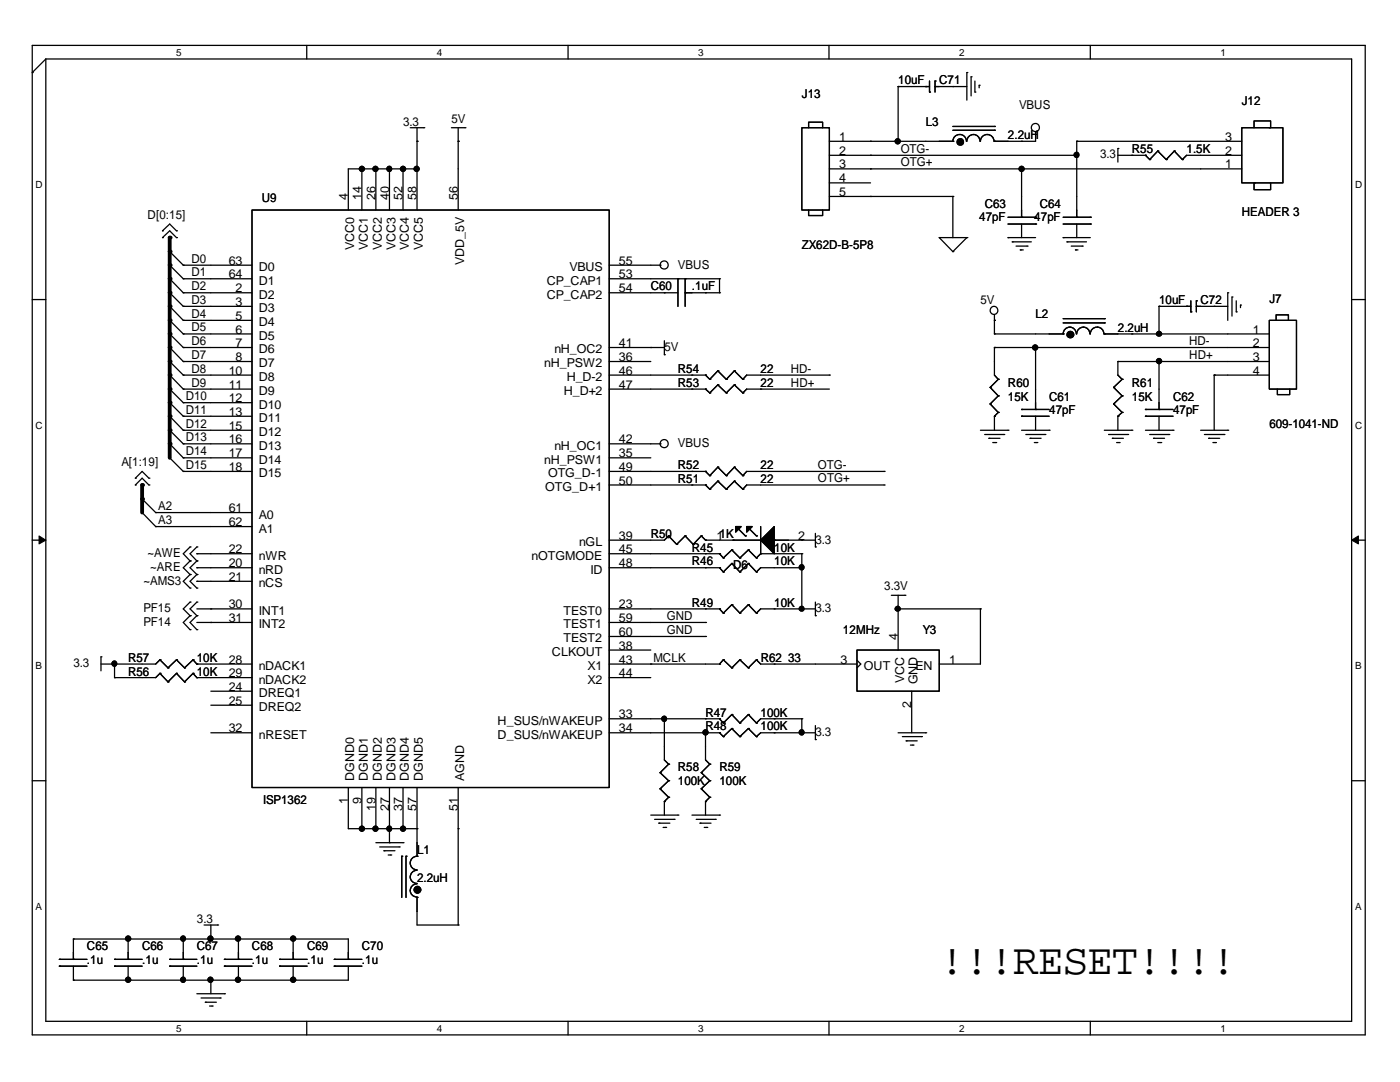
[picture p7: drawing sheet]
<svg xmlns="http://www.w3.org/2000/svg" width="279mm" height="216mm" viewBox="0 0 279 216" stroke-linecap="round" stroke-linejoin="round" font-family="sans-serif">
<g fill="none" stroke="#000" stroke-width=".25">
<path d="M6.4 14.5h.1M6.4 9.1h266.1v197.4h-266.1zM9.1 11.8h260.6v192h-260.6zM9.1 11.8l-2.7 2.7M61.2 9.1v2.7M113.4 9.1v2.7M165.4 9.1v2.7M179.2 17.3h.1M179.2 17.3h6.3M179.2 17.3v10.9M184.7 17.3h.1M185.5 18.4h.1"/>
<path d="M185.5 16.2v2.2M186.6 17.3h.1M186.6 16.2h.1M186.6 17.3h6.4M186.6 16.2v2.2M190.2 17.3h.1M193 14.5h.1M193 14.5v5.5M193.8 15.3h.1M193.8 15.3v3.8M194.6 18.4h.1M194.6 16.2v2.2"/>
<path d="M195.4 17h.1M195.4 17v.5M217.6 9.1v2.7M72.2 33.7h.1M72.2 33.7v8.2M75 33.7h.1M75 33.7v8.2M77.7 33.7h.1M77.7 33.7v8.2M80.4 33.7h.1M80.4 33.7v8.2M81.9 25.5h2.7"/>
<path d="M83.2 33.7h.1M83.2 28.2h.1M83.2 33.7h-13.7v8.2M83.2 25.5v16.4M84.6 25.5h.1M90.1 25.5h2.7M91.4 28.2h.1M91.4 25.5v16.4M92.8 25.5h.1M160 25.5h5.5v16.4h-5.5zM161.4 25.5v-1.1h2.8v1.1M165.5 33.7h82.3"/>
<path d="M165.5 39.2h24.7M165.5 31h49.4M165.5 28.2h24.7M165.5 36.5h8.2M173.7 39.2h.1M173.7 31h.1M173.7 33.7h.1M173.7 28.2h.1M179.2 28.2h.1M190.2 39.2h.1M190.2 28.2a1.35 1.35 0 0 1 1.3-1.4 1.35 1.35 0 0 1 1.4 1.4M190.2 28.2h.1"/>
<path d="M190.2 39.2v8.2M190.2 26h8.3M190.2 25.2h8.3M193 28.2a1.31 1.31 0 0 1 1.3-1.4 1.31 1.31 0 0 1 1.3 1.4M195.7 28.2a1.35 1.35 0 0 1 1.3-1.4 1.35 1.35 0 0 1 1.4 1.4M198.5 28.2h.1M198.5 26h.1M198.5 25.2h.1M203.9 33.7h.1M203.9 28.2h.1M203.9 33.7v9.6M206.7 26.3h.1"/>
<path d="M206.7 26.3v1.9h-8.2M214.9 28.2h.1M214.9 31h.1M214.9 28.2v15.1M214.9 28.2h32.9M223.1 29.6h.1M223.1 31h5.5M223.1 29.6v2.7M225.9 31h.1M228.6 31h.1M228.6 31l.8 .8M229.4 31.8h.1"/>
<path d="M231.1 30.1h.1M231.1 30.1l1.6 1.7M231.1 30.1l-1.7 1.7M232.7 31.8h.1M234.4 30.1h.1M234.4 30.1l1.6 1.7M234.4 30.1l-1.7 1.7M236 31.8h.1M247.8 25.5h8.2v11h-8.2zM247.8 31h-11l-.8 .8M250.3 25.5v-1.4h3.3v1.4h-.3M250.5 36.5h-.2v1.3h3.3v-1.3"/>
<path d="M6.4 59.8h2.7M32.4 46.1h.1M32.4 47.4h.1M32.4 46.1l1.5-1.4 1.3 1.4M32.4 47.4l1.5-1.3 1.3 1.3M33.9 55.6h.1M33.9 52.9h.1M33.9 58.4h.1M33.9 50.2h.1M33.9 55.6l2.7 2.8M33.9 52.9l2.7 2.7M33.9 58.4l2.7 2.7"/>
<path d="M33.9 50.2l2.7 2.7M35.2 46.1h.1M35.2 47.4h.1M36.6 52.9h.1M36.6 55.6h.1M36.6 58.4h.1M36.6 52.9h13.7M36.6 55.6h13.7M36.6 58.4h13.7M50.3 41.9h71.3v115.2h-71.3zM121.6 52.9h10.1M121.6 55.6h22"/>
<path d="M121.6 58.4h13.7M131.7 52.9h.1M132.6 58.4h.1M135.3 55.6h.1M135.3 55.6v5.5M136.7 55.6h.1M136.7 58.4h.1M136.7 58.4h6.9M136.7 55.6v5.5M140.8 58.4h.1M143.6 55.6h.1M143.6 58.4h.1"/>
<path d="M143.6 55.6v2.8M161.4 41.9v1.1h2.8v-1.1M187.5 47.4h.1M187.5 47.4h5.5M187.5 47.4l2.7 2.8M190.2 50.2h.1M193 47.4h.1M193 47.4l-2.8 2.8M201.2 47.4h.1M201.2 47.4h5.5M201.2 44.7h5.5M201.2 43.3h5.5"/>
<path d="M202 48.3h.1M202 48.3h3.8M202.8 49.1h2.2M203.6 49.9h.1M203.6 49.9h.6M203.9 43.3h.1M203.9 44.7v2.7M205 49.1h.1M206.7 44.7h.1M206.7 43.3h.1M212.2 47.4h.1M212.2 47.4h5.4"/>
<path d="M212.2 44.7h5.4M212.2 43.3h5.4M212.9 48.3h.1M212.9 48.3h3.9M213.8 49.1h2.2M214.6 49.9h.1M214.6 49.9h.5M214.9 43.3h.1M214.9 44.7v2.7M216 49.1h.1M217.6 44.7h.1M217.6 43.3h.1"/>
<path d="M245 58.4h.1M245 58.4v5.5M245.9 59.3h.1M245.9 59.3v3.8M269.7 59.8h2.8M33.9 61.1h.1M33.9 66.6h.1M33.9 72.1h.1M33.9 77.6h.1M33.9 69.3h.1M33.9 63.9h.1M33.9 74.8h.1"/>
<path d="M33.9 61.1l2.7 2.8M33.9 66.6l2.7 2.7M33.9 72.1l2.7 2.7M33.9 77.6l2.7 2.7M33.9 69.3l2.7 2.8M33.9 63.9l2.7 2.7M33.9 74.8l2.7 2.8M36.6 77.6h.1M36.6 66.6h.1M36.6 61.1h.1M36.6 74.8h.1M36.6 63.9h.1"/>
<path d="M36.6 72.1h.1M36.6 69.3h.1M36.6 77.6h13.7M36.6 66.6h13.7M36.6 61.1h13.7M36.6 74.8h13.7M36.6 63.9h13.7M36.6 72.1h13.7M36.6 69.3h13.7M121.6 77.6h19.2M121.6 74.8h19.2M121.6 72.1h8.3"/>
<path d="M121.6 69.3h11M129.9 69.3h.1M132.6 70.8h.1M132.6 68v2.8M138.1 74.8h.1M138.1 77.6h.1M140.8 74.8h.1M140.8 77.6h.1M140.8 74.8l.8 .9M140.8 77.6l.8 .8M141.6 75.7h.1M141.6 78.4h.1"/>
<path d="M143.3 74h.1M143.3 76.8h.1M143.3 74l1.6 1.7M143.3 74l-1.7 1.7M143.3 76.8l1.6 1.6M143.3 76.8l-1.7 1.6M144.9 75.7h.1M144.9 78.4h.1M146.6 74h.1M146.6 76.8h.1M146.6 74l1.7 1.7M146.6 74l-1.7 1.7"/>
<path d="M146.6 76.8l1.7 1.6M146.6 76.8l-1.7 1.6M148.3 75.7h.1M148.3 78.4h.1M151.8 77.6h.1M165.5 74.8h.1M165.5 77.6h-16.5l-.7 .8M165.5 74.8h-16.5l-.7 .9M197.6 77.3h.1M197.6 77.3l1.6 1.7M198.5 63.9h.1M198.5 66.6h.1"/>
<path d="M198.5 69.3h.1M198.5 66.6h13.7M198.5 69.3h54.8M198.5 62.8v3.8M198.5 69.3v5.5l.7 .9M199.2 75.7h.1M199.2 79h.1M199.2 75.7l-1.6 1.6M199.2 79l-1.6 1.6M206.7 69.3h.1M206.7 69.3v12.4M212.2 66.6a1.31 1.31 0 0 1 1.3-1.3 1.31 1.31 0 0 1 1.3 1.3"/>
<path d="M212.2 66.6h.1M212.2 64.4h8.2M212.2 63.6h8.2M214.9 66.6a1.31 1.31 0 0 1 1.3-1.3 1.31 1.31 0 0 1 1.3 1.3M217.6 66.6a1.35 1.35 0 0 1 1.3-1.3 1.35 1.35 0 0 1 1.4 1.3M220.4 66.6h.1M220.4 64.4h.1M220.4 63.6h.1M220.4 66.6h32.9M222.2 77.3h.1M222.2 77.3l1.7 1.7M223.1 72.1h.1"/>
<path d="M223.1 72.1h30.2M223.1 72.1v2.7l.8 .9M223.9 75.7h.1M223.9 79h.1M223.9 75.7l-1.7 1.6M223.9 79l-1.7 1.6M225.9 66.6h.1M231.3 66.6h.1M231.3 72.1h.1M231.3 61.1h.1M231.3 61.1h6.4M231.3 61.1v5.5"/>
<path d="M231.3 72.1v9.6M236.8 61.1h.1M237.7 62.2h.1M237.7 60v2.2M238.8 61.1h.1M238.8 60h.1M238.8 61.1h6.2M238.8 60v2.2M242.3 74.8h.1M242.3 61.1h.1M242.3 74.8h11M242.3 74.8v11.1"/>
<path d="M246.7 62.2h.1M246.7 60v2.2M247.6 60.9h.1M247.6 60.9v.5M253.3 63.9h5.4v13.7h-5.4zM254.7 63.9v-1.1h2.4v1.1M254.9 77.6v1.1h2.5v-1.1M27 95.4h.1M27 96.8h.1M27 95.4l1.4-1.3 1.3 1.3M27 96.8l1.4-1.4 1.3 1.4M28.4 99.6h.1"/>
<path d="M28.4 99.6l2.7 2.7M29.7 95.4h.1M29.7 96.8h.1M33.9 83.1h.1M33.9 88.6h.1M33.9 80.3h.1M33.9 85.9h.1M33.9 91.4h.1M33.9 83.1l2.7 2.8M33.9 88.6l2.7 2.8M33.9 80.3l2.7 2.8M33.9 85.9l2.7 2.7"/>
<path d="M33.9 91.4l2.7 2.7M36.6 83.1h.1M36.6 94.1h.1M36.6 80.3h.1M36.6 91.4h.1M36.6 88.6h.1M36.6 85.9h.1M36.6 83.1h13.7M36.6 94.1h13.7M36.6 80.3h13.7M36.6 91.4h13.7M36.6 88.6h13.7"/>
<path d="M36.6 85.9h13.7M121.6 94.1h19.2M121.6 91.4h8.3M121.6 88.6h10.1M121.6 96.8h19.2M131.7 88.6h.1M138.1 94.1h.1M138.1 96.8h.1M140.8 94.1h.1M140.8 96.8h.1M140.8 96.8l.8 .8M140.8 94.1l.8 .8"/>
<path d="M141.6 94.9h.1M141.6 97.6h.1M143.3 93.2h.1M143.3 96h.1M143.3 93.2l1.6 1.7M143.3 93.2l-1.7 1.7M143.3 96l1.6 1.6M143.3 96l-1.7 1.6M144.9 94.9h.1M144.9 97.6h.1M146.6 93.2h.1M146.6 96h.1"/>
<path d="M146.6 93.2l1.7 1.7M146.6 93.2l-1.7 1.7M146.6 96l1.7 1.6M146.6 96l-1.7 1.6M148.3 94.9h.1M148.3 97.6h.1M176.4 96.8h.1M176.4 94.1h.1M176.4 94.1h-27.4l-.7 .8M176.4 96.8h-27.4l-.7 .8M195.7 85.9h5.5M196.5 86.7h3.8"/>
<path d="M197.4 87.5h.1M197.4 87.5h2.2M197.6 80.6h.1M197.6 80.6l1.6 1.7M198.1 88.3h.6M198.5 83.1h.1M198.5 83.1v2.8M198.7 88.3h.1M199.2 82.3h.1M199.2 82.3l-.7 .8M200.3 86.7h.1M201.2 85.9h.1"/>
<path d="M203.9 83.1h.1M203.9 81.7h.1M203.9 83.1h5.5M203.9 85.9h5.5M203.9 81.7h5.5M204.7 86.7h3.8M205.6 87.5h.1M205.6 87.5h2.2M206.4 88.3h.5M206.7 81.7h.1M206.7 83.1v2.8M206.9 88.3h.1"/>
<path d="M208.5 86.7h.1M209.4 85.9h.1M220.4 85.9h5.5M221.2 86.7h3.8M222 87.5h.1M222 87.5h2.2M222.2 80.6h.1M222.2 80.6l1.7 1.7M222.8 88.3h.6M223.1 83.1h.1M223.1 83.1v2.8M223.4 88.3h.1"/>
<path d="M223.9 82.3h.1M223.9 82.3l-.8 .8M225 86.7h.1M225.9 85.9h.1M228.6 83.1h.1M228.6 81.7h.1M228.6 83.1h5.5M228.6 85.9h5.5M228.6 81.7h5.5M229.4 86.7h3.9M230.2 87.5h.1M230.2 87.5h2.2"/>
<path d="M231.1 88.3h.5M231.3 81.7h.1M231.3 83.1v2.8M231.6 88.3h.1M233.3 86.7h.1M234.1 85.9h.1M239.6 85.9h5.4M240.4 86.7h3.9M241.2 87.5h.1M241.2 87.5h2.2M242.1 88.3h.5M242.6 88.3h.1"/>
<path d="M244.3 86.7h.1M245 85.9h.1M6.4 107.8h2.7M28.4 102.3h.1M28.4 102.3l2.7 2.8M31.1 105.1h.1M31.1 102.3h.1M31.1 105.1h19.2M31.1 102.3h19.2M37.9 111.9h.1M37.9 109.1h.1M37.9 114.6h.1"/>
<path d="M37.9 117.3h.1M37.9 109.1l-1.3 1.4 1.3 1.4M37.9 111.9l-1.3 1.4 1.3 1.3M37.9 114.6l-1.3 1.4 1.3 1.3M39.3 113.3h.1M39.3 110.5h.1M39.3 116h.1M39.3 111.9h.1M39.3 109.1h.1M39.3 114.6h.1M39.3 117.3h.1M39.3 113.3h11"/>
<path d="M39.3 110.5h11M39.3 116h11M39.3 109.1l-1.4 1.4 1.4 1.4M39.3 111.9l-1.4 1.4 1.4 1.3M39.3 114.6l-1.4 1.4 1.4 1.3M121.6 113.3h22M121.6 110.5h22M133.4 106.9h.1M133.4 106.9l-.8 .9h-11M133.4 106.9l1.6 1.7M135 108.6h.1M136.7 106.9h.1"/>
<path d="M136.7 106.9l-1.7 1.7M136.7 106.9l1.6 1.7M138.3 108.6h.1M140 106.9h.1M140 106.9l-1.7 1.7M140 106.9l.8 .9M140.8 110.5h.1M140.8 113.3h.1M140.8 107.8h.1M140.8 107.8h11M143.6 110.5h.1M143.6 113.3h.1"/>
<path d="M143.6 110.5l.8 .8M143.6 113.3l.8 .8M144.4 111.3h.1M144.4 114.1h.1M146 109.7h.1M146 112.4h.1M146 109.7l1.7 1.6M146 109.7l-1.6 1.6M146 112.4l1.7 1.7M146 112.4l-1.6 1.7M146.3 107.8h.1M147.4 105.6l1.4 1.3"/>
<path d="M147.7 111.3h.1M147.7 114.1h.1M148.8 106.9h.1M149.4 109.7h.1M149.4 112.4h.1M149.4 109.7l1.6 1.6M149.4 109.7l-1.7 1.6M149.4 112.4l1.6 1.7M149.4 112.4l-1.7 1.7M149.6 105.6l1.4 1.3M151 111.3h.1M151 106.9h.1"/>
<path d="M151 114.1h.1M151.8 110.5h.1M151.8 110.5h8.2M151.8 110.5l-.8 .8M151.8 105.1v5.4M154.5 107.8h.1M154.5 107.8h8.2M160 110.5h.1M160 113.3h.1M160 107.8h.1M160 113.3h-8.2l-.8 .8M160 110.5v11"/>
<path d="M162.7 109.1h.1M162.7 106.4v2.7M177.9 118.8h2.7M179.2 118.8v10.9M180.6 118.8h.1M269.7 107.8h2.8M20.2 131.1h.1M20.2 131.1v2.8M22.9 132.5h.1M22.9 135.2h.1M22.9 132.5v2.7M31.9 131.7h.1"/>
<path d="M31.9 134.4h.1M31.9 131.7l-.8 .8h-10.9M31.9 134.4l-.8 .8h-8.2M31.9 131.7l1.6 1.6M31.9 134.4l1.6 1.7M33.5 133.3h.1M33.5 136.1h.1M35.2 131.7h.1M35.2 134.4h.1M35.2 131.7l-1.7 1.6M35.2 131.7l1.6 1.6M35.2 134.4l-1.7 1.7"/>
<path d="M35.2 134.4l1.6 1.7M36.8 133.3h.1M36.8 136.1h.1M37.9 125.6h.1M37.9 122.9h.1M37.9 120.1h.1M37.9 122.9l-1.3 1.3 1.3 1.4M37.9 120.1l-1.3 1.4 1.3 1.4M38.5 131.7h.1M38.5 134.4h.1M38.5 131.7l-1.7 1.6M38.5 131.7l.8 .8"/>
<path d="M38.5 134.4l-1.7 1.7M38.5 134.4l.8 .8M39.3 125.6h.1M39.3 122.9h.1M39.3 120.1h.1M39.3 132.5h.1M39.3 135.2h.1M39.3 121.5h11M39.3 124.2h11M39.3 132.5h11M39.3 135.2h11M39.3 122.9l-1.4 1.3 1.4 1.4"/>
<path d="M39.3 120.1l-1.4 1.4 1.4 1.4M42.1 121.5h.1M42.1 124.2h.1M42.1 137.9h8.2M121.6 121.5h22M121.6 124.2h19.2M121.6 127h19.2M121.6 132.5h22M121.6 135.2h8.3M121.6 129.7h8.3M129.9 132.5h.1M140.8 124.2h.1"/>
<path d="M140.8 127h.1M140.8 121.5h.1M143.6 121.5h.1M143.6 132.5h.1M143.6 121.5l.8 .8M144.4 122.3h.1M144.4 131.7h.1M144.4 131.7l1.6 1.6M144.4 131.7l-.8 .8M146 120.6h.1M146 133.3h.1M146 120.6l1.7 1.7"/>
<path d="M146 120.6l-1.6 1.7M147.7 122.3h.1M147.7 131.7h.1M147.7 131.7l1.7 1.6M147.7 131.7l-1.7 1.6M149.4 120.6h.1M149.4 133.3h.1M149.4 120.6l1.6 1.7M149.4 120.6l-1.7 1.7M151 122.3h.1M151 131.7h.1M151 131.7l.8 .8h19.2"/>
<path d="M151 131.7l-1.6 1.6M154.5 121.5h.1M154.5 132.5h.1M160 121.5h.1M162.7 122.9h.1M162.7 121.5h-10.9l-.8 .8M162.7 120.1v2.8M171 129.7h16.5v8.2h-16.5zM171 131.7l.8 .8-.8 .8M179.2 121.5h.1M179.2 121.5h16.5M181.9 137.9v8.3"/>
<path d="M195.7 121.5h.1M195.7 121.5v11h-8.2M6.4 155.8h2.7M42.1 146.2h8.2M42.1 140.7h8.2M69.5 157.1v8.3h13.7M72.2 157.1v8.3M75 157.1v8.3M77.7 157.1v11M80.4 157.1v8.3M83.2 157.1v13.8M91.4 157.1v27.5"/>
<path d="M121.6 143.4h22M121.6 146.2h22M131.7 154.2h.1M131.7 157.4h.1M131.7 154.2l1.7 1.6M131.7 157.4l1.7 1.7M132.6 143.4h.1M132.6 159.9h.1M132.6 143.4v8.2l.8 .9M132.6 159.9v2.7M133.4 152.5h.1M133.4 155.8h.1"/>
<path d="M133.4 159.1h.1M133.4 152.5l-1.7 1.7M133.4 155.8l-1.7 1.6M133.4 159.1l-.8 .8M140 154.2h.1M140 157.4h.1M140 154.2l1.6 1.6M140 157.4l1.6 1.7M140.8 146.2h.1M140.8 143.4h.1M140.8 159.9h.1M140.8 146.2v5.4l.8 .9"/>
<path d="M140.8 159.9v2.7M141.6 152.5h.1M141.6 155.8h.1M141.6 159.1h.1M141.6 152.5l-1.6 1.7M141.6 155.8l-1.6 1.6M141.6 159.1l-.8 .8M143.6 143.4h.1M143.6 146.2h.1M143.6 143.4l.8 .9M143.6 146.2l.8 .8M144.4 144.3h.1"/>
<path d="M144.4 147h.1M146 142.6h.1M146 145.4h.1M146 142.6l1.7 1.7M146 142.6l-1.6 1.7M146 145.4l1.7 1.6M146 145.4l-1.6 1.6M147.7 144.3h.1M147.7 147h.1M149.4 142.6h.1M149.4 145.4h.1M149.4 142.6l1.6 1.7"/>
<path d="M149.4 142.6l-1.7 1.7M149.4 145.4l1.6 1.6M149.4 145.4l-1.7 1.6M151 144.3h.1M151 147h.1M154.5 143.4h.1M154.5 146.2h.1M160 143.4h.1M160 146.2h.1M160 143.4v2.8M160 143.4h-8.2l-.8 .9M162.7 147.6h.1"/>
<path d="M162.7 146.2h-10.9l-.8 .8M162.7 144.8v2.8M179.2 146.2h5.5M180.1 147h3.8M180.8 147.8h.1M180.8 147.8h2.2M181.7 148.7h.5M182.2 148.7h.1M183.9 147h.1M184.7 146.2h.1M269.7 155.8h2.8M72.2 165.4h.1"/>
<path d="M75 165.4h.1M75 168.1h5.4M75.8 169h3.9M76.6 169.8h.1M76.6 169.8h2.2M77.5 170.6h.5M77.7 165.4h.1M77.7 168.1h.1M78 170.6h.1M79.7 169h.1M80.2 170.9h.1M80.2 170.9v8.2"/>
<path d="M80.4 165.4h.1M80.4 168.1h.1M81 170.9h.1M81 170.9v8.2M83.2 165.4h.1M83.2 176.4a1.31 1.31 0 0 0-1.3 1.3 1.31 1.31 0 0 0 1.3 1.3M83.2 173.7a1.31 1.31 0 0 0-1.3 1.3 1.31 1.31 0 0 0 1.3 1.3M83.2 170.9a1.35 1.35 0 0 0-1.3 1.3 1.35 1.35 0 0 0 1.3 1.4M83.2 170.9h.1M83.2 179.1h.1M83.2 179.1v5.5h8.2M91.4 165.4h.1"/>
<path d="M129.9 162.6h5.4M130.6 163.5h3.9M131.5 164.3h.1M131.5 164.3h2.2M132.3 165.1h.5M132.8 165.1h.1M134.5 163.5h.1M135.3 162.6h.1M138.1 162.6h5.5M138.9 163.5h3.8M139.7 164.3h.1M139.7 164.3h2.2"/>
<path d="M140.5 165.1h.6M141.1 165.1h.1M142.7 163.5h.1M143.6 162.6h.1M11.9 192.8h.1M11.9 191.4h.1M11.9 192.8h5.5M11.9 191.4h5.5M14.6 187.4h.1M14.6 195.6h.1M14.6 191.4h.1M14.6 187.4h54.9v4"/>
<path d="M14.6 187.4v4M14.6 192.8v2.8M22.9 192.8h.1M22.9 191.4h.1M22.9 192.8h5.5M22.9 191.4h5.5M25.6 187.4h.1M25.6 195.6h.1M25.6 191.4h.1M25.6 187.4v4M25.6 192.8v2.8M33.9 192.8h.1"/>
<path d="M33.9 191.4h.1M33.9 192.8h5.4M33.9 191.4h5.4M36.6 187.4h.1M36.6 195.6h.1M36.6 191.4h.1M36.6 187.4v4M36.6 192.8v2.8M39.3 198.3h5.5M40.1 199.1h3.8M40.7 184.6h2.7M41 200h.1"/>
<path d="M41 200h2.2M42.1 187.4h.1M42.1 195.6h.1M42.1 184.6v2.8M42.1 195.6v2.7M43.4 184.6h.1M43.9 199.1h.1M44.8 198.3h.1M44.8 192.8h.1M44.8 191.4h.1M44.8 192.8h5.5M44.8 191.4h5.5"/>
<path d="M47.6 195.6h.1M47.6 187.4h.1M47.6 191.4h.1M47.6 187.4v4M47.6 192.8v2.8M55.8 192.8h.1M55.8 191.4h.1M55.8 192.8h5.5M55.8 191.4h5.5M58.5 187.4h.1M58.5 195.6h.1M58.5 191.4h.1"/>
<path d="M58.5 187.4v4M58.5 192.8v2.8M66.7 192.8h.1M66.7 191.4h.1M66.7 192.8h5.5M66.7 191.4h5.5M69.5 191.4h.1M69.5 192.8v2.8h-54.9M91.4 184.6h.1M41.8 200.7h.5M42.3 200.7h.1M61.2 203.8v2.7"/>
<path d="M113.4 203.8v2.7M165.4 203.8v2.7M217.6 203.8v2.7"/>
<circle cx="206.6" cy="25.4" r=".81"/>
<circle cx="132.5" cy="52.9" r=".81"/>
<circle cx="198.4" cy="61.9" r=".79"/>
<circle cx="132.5" cy="88.5" r=".81"/>
</g>
<g fill="#000" stroke="#000" stroke-width=".2">
<path d="M7.8 106.9l1.3 .9-1.3 .7z" fill-rule="evenodd"/>
<path d="M269.7 107.8l1.4-.9v1.6z" fill-rule="evenodd"/>
</g>
<path d="M33.9 47.4v44M28.4 96.8v5.5" fill="none" stroke="#000" stroke-width=".76"/>
<g fill="#000">
<circle cx="33.9" cy="58.4" r=".38"/>
<circle cx="33.9" cy="55.6" r=".38"/>
<circle cx="33.9" cy="50.2" r=".38"/>
<circle cx="33.9" cy="52.9" r=".38"/>
<circle cx="33.9" cy="47.4" r=".38"/>
<circle cx="33.9" cy="77.6" r=".38"/>
<circle cx="33.9" cy="63.9" r=".38"/>
<circle cx="33.9" cy="72.1" r=".38"/>
<circle cx="33.9" cy="66.6" r=".38"/>
<circle cx="33.9" cy="69.3" r=".38"/>
<circle cx="33.9" cy="61.1" r=".38"/>
<circle cx="33.9" cy="74.8" r=".38"/>
<circle cx="28.4" cy="99.6" r=".38"/>
<circle cx="28.4" cy="96.8" r=".38"/>
<circle cx="33.9" cy="83.1" r=".38"/>
<circle cx="33.9" cy="88.6" r=".38"/>
<circle cx="33.9" cy="80.3" r=".38"/>
<circle cx="33.9" cy="85.9" r=".38"/>
</g>
<g fill="#000" stroke="#000" stroke-width=".25">
<path d="M146.8 105.1h1.1l-1.1 1.1z" fill-rule="evenodd"/>
<path d="M146.8 105.1h1.1l-1.1 1.1z" fill-rule="evenodd"/>
<path d="M149 105.1h1.1l-1.1 1.1z" fill-rule="evenodd"/>
<path d="M149 105.1h1.1l-1.1 1.1z" fill-rule="evenodd"/>
<path d="M154.5 105.1v5.4l-2.7-2.7z" fill-rule="evenodd"/>
<path d="M154.5 105.1v5.4l-2.7-2.7z" fill-rule="evenodd"/>
<circle cx="72.2" cy="33.7" r=".5"/>
<circle cx="74.9" cy="33.7" r=".5"/>
<circle cx="77.7" cy="33.7" r=".49"/>
<circle cx="80.4" cy="33.7" r=".5"/>
<circle cx="83.1" cy="33.7" r=".5"/>
<circle cx="179.2" cy="28.2" r=".5"/>
<circle cx="191.6" cy="28.3" r=".64"/>
<circle cx="203.9" cy="33.7" r=".5"/>
<circle cx="214.8" cy="30.9" r=".49"/>
<circle cx="206.6" cy="69.3" r=".5"/>
<circle cx="213.6" cy="66.8" r=".66"/>
<circle cx="231.3" cy="72.1" r=".5"/>
<circle cx="231.3" cy="66.6" r=".48"/>
<circle cx="160" cy="113.2" r=".49"/>
<circle cx="22.8" cy="132.4" r=".49"/>
<circle cx="160" cy="121.5" r=".47"/>
<circle cx="179.2" cy="121.5" r=".48"/>
<circle cx="132.5" cy="143.4" r=".49"/>
<circle cx="140.8" cy="146.1" r=".5"/>
<circle cx="160" cy="146.1" r=".49"/>
<circle cx="72.2" cy="165.4" r=".5"/>
<circle cx="74.9" cy="165.4" r=".5"/>
<circle cx="77.7" cy="165.4" r=".49"/>
<circle cx="80.4" cy="165.4" r=".5"/>
<circle cx="83.3" cy="177.5" r=".67"/>
<circle cx="25.6" cy="195.5" r=".5"/>
<circle cx="25.6" cy="187.3" r=".5"/>
<circle cx="36.5" cy="195.5" r=".49"/>
<circle cx="36.5" cy="187.3" r=".49"/>
<circle cx="42" cy="195.5" r=".5"/>
<circle cx="42" cy="187.3" r=".5"/>
<circle cx="47.5" cy="195.5" r=".5"/>
<circle cx="47.5" cy="187.3" r=".5"/>
<circle cx="58.5" cy="195.5" r=".5"/>
<circle cx="58.5" cy="187.3" r=".5"/>
</g>
<text font-size="8.7" x="187.5" y="194.3">!!!RESET!!!!</text>
<g font-size="2.5">
<text x="179.2" y="16.8">10uF</text>
<text x="187.5" y="16.8">C71</text>
<text x="160" y="19.6">J13</text>
<text x="203.4" y="21.8">VBUS</text>
<text x="247.8" y="20.9">J12</text>
<text x="80.4" y="25.1">3.3</text>
<text x="90.1" y="24.5">5V</text>
<text x="167.5" y="28.1">1</text>
<text x="184.7" y="25.1">L3</text>
<text x="201.2" y="27.8">2.2uH</text>
<text x="244.5" y="28.1">3</text>
<text x="167.5" y="30.9">2</text>
<text x="167.5" y="33.6">3</text>
<text x="179.7" y="30.5">OTG-</text>
<text x="179.7" y="33.2">OTG+</text>
<text x="219.5" y="31.6">3.3</text>
<text x="225.9" y="30.5">R55</text>
<text x="236.8" y="30.5">1.5K</text>
<text x="244.5" y="33.6">1</text>
<text x="244.5" y="30.9">2</text>
<text x="52.2" y="40.4">U9</text>
<text x="69.4" y="40" transform="rotate(-90 69.4 40)">4</text>
<text x="72.1" y="40" transform="rotate(-90 72.1 40)">14</text>
<text x="74.9" y="40" transform="rotate(-90 74.9 40)">26</text>
<text x="77.6" y="40" transform="rotate(-90 77.6 40)">40</text>
<text x="80.3" y="40" transform="rotate(-90 80.3 40)">52</text>
<text x="83.1" y="40" transform="rotate(-90 83.1 40)">58</text>
<text x="91.4" y="40" transform="rotate(-90 91.4 40)">56</text>
<text x="167.5" y="36.4">4</text>
<text x="167.5" y="39.1">5</text>
<text x="196.5" y="41.5">C63</text>
<text x="207.5" y="41.5">C64</text>
<text x="29.5" y="43.7">D[0:15]</text>
<text x="195.4" y="44.2">47pF</text>
<text x="206.4" y="44.2">47pF</text>
<text x="247.8" y="43.1">HEADER 3</text>
<text x="38.2" y="52.4">D0</text>
<text x="45.6" y="52.8">63</text>
<text x="70.7" y="49.9" transform="rotate(-90 70.7 49.9)">VCC0</text>
<text x="73.4" y="49.9" transform="rotate(-90 73.4 49.9)">VCC1</text>
<text x="76.2" y="49.9" transform="rotate(-90 76.2 49.9)">VCC2</text>
<text x="78.9" y="49.9" transform="rotate(-90 78.9 49.9)">VCC3</text>
<text x="81.6" y="49.9" transform="rotate(-90 81.6 49.9)">VCC4</text>
<text x="84.4" y="49.9" transform="rotate(-90 84.4 49.9)">VCC5</text>
<text x="92.6" y="52.9" transform="rotate(-90 92.6 52.9)">VDD_5V</text>
<text x="123.5" y="52.8">55</text>
<text x="135.3" y="53.6">VBUS</text>
<text x="160" y="49.7">ZX62D-B-5P8</text>
<text x="38.2" y="55.1">D1</text>
<text x="38.2" y="57.9">D2</text>
<text x="45.6" y="55.5">64</text>
<text x="47" y="58.3">2</text>
<text x="51.6" y="54.1">D0</text>
<text x="51.6" y="56.8">D1</text>
<text x="51.6" y="59.6">D2</text>
<text x="109.1" y="56.8">CP_CAP1</text>
<text x="109.1" y="59.6">CP_CAP2</text>
<text x="113.6" y="54.1">VBUS</text>
<text x="123.5" y="55.5">53</text>
<text x="123.5" y="58.3">54</text>
<text x="129.9" y="57.9">C60</text>
<text x="138.1" y="57.9">.1uF</text>
<text x="38.2" y="60.6">D3</text>
<text x="38.2" y="63.4">D4</text>
<text x="47" y="61">3</text>
<text x="47" y="63.8">5</text>
<text x="51.6" y="62.3">D3</text>
<text x="51.6" y="65.1">D4</text>
<text x="195.7" y="60.7">5V</text>
<text x="206.7" y="63.4">L2</text>
<text x="231.3" y="60.7">10uF</text>
<text x="239.6" y="60.7">C72</text>
<text x="253.3" y="60.5">J7</text>
<text x="38.2" y="66.1">D5</text>
<text x="38.2" y="71.6">D7</text>
<text x="38.2" y="68.8">D6</text>
<text x="47" y="66.5">6</text>
<text x="47" y="69.3">7</text>
<text x="51.6" y="67.8">D5</text>
<text x="51.6" y="70.5">D6</text>
<text x="110.7" y="70.5">nH_OC2</text>
<text x="123.5" y="69.3">41</text>
<text x="132.6" y="70">5V</text>
<text x="223.1" y="66.2">2.2uH</text>
<text x="237.3" y="68.8">HD-</text>
<text x="237.3" y="71.6">HD+</text>
<text x="250" y="66.5">1</text>
<text x="250" y="69.3">2</text>
<text x="38.2" y="77.1">D9</text>
<text x="38.2" y="74.3">D8</text>
<text x="45.6" y="74.8">10</text>
<text x="45.6" y="77.6">11</text>
<text x="47" y="72.1">8</text>
<text x="51.6" y="73.3">D7</text>
<text x="51.6" y="76">D8</text>
<text x="108.6" y="73.3">nH_PSW2</text>
<text x="113.1" y="76">H_D-2</text>
<text x="123.5" y="72.1">36</text>
<text x="123.5" y="77.6">47</text>
<text x="123.5" y="74.8">46</text>
<text x="135.3" y="74.4">R54</text>
<text x="135.3" y="77.1">R53</text>
<text x="151.8" y="74.4">22</text>
<text x="151.8" y="77.1">22</text>
<text x="157.8" y="74.3">HD-</text>
<text x="157.8" y="77.1">HD+</text>
<text x="201.2" y="77.1">R60</text>
<text x="225.9" y="77.1">R61</text>
<text x="250" y="72.1">3</text>
<text x="250" y="74.8">4</text>
<text x="37.1" y="82.5">D11</text>
<text x="37.1" y="79.8">D10</text>
<text x="45.6" y="80.3">12</text>
<text x="45.6" y="83">13</text>
<text x="51.6" y="78.8">D9</text>
<text x="51.6" y="81.5">D10</text>
<text x="112.5" y="78.8">H_D+2</text>
<text x="201.2" y="79.9">15K</text>
<text x="209.4" y="79.9">C61</text>
<text x="209.4" y="82.6">47pF</text>
<text x="225.9" y="79.9">15K</text>
<text x="234.1" y="79.9">C62</text>
<text x="234.1" y="82.6">47pF</text>
<text x="37.1" y="88.1">D13</text>
<text x="37.1" y="85.3">D12</text>
<text x="45.6" y="85.8">15</text>
<text x="45.6" y="88.5">16</text>
<text x="51.6" y="84.2">D11</text>
<text x="51.6" y="87">D12</text>
<text x="51.6" y="89.7">D13</text>
<text x="110.7" y="89.7">nH_OC1</text>
<text x="123.5" y="88.5">42</text>
<text x="135.3" y="89.2">VBUS</text>
<text x="253.3" y="85.3">609-1041-ND</text>
<text x="24.2" y="93">A[1:19]</text>
<text x="37.1" y="93.6">D15</text>
<text x="37.1" y="90.8">D14</text>
<text x="45.6" y="91.3">17</text>
<text x="45.6" y="94">18</text>
<text x="51.6" y="92.5">D14</text>
<text x="51.6" y="95.2">D15</text>
<text x="108.6" y="92.5">nH_PSW1</text>
<text x="109.4" y="95.2">OTG_D-1</text>
<text x="123.5" y="91.3">35</text>
<text x="123.5" y="94">49</text>
<text x="135.3" y="93.6">R52</text>
<text x="151.8" y="93.6">22</text>
<text x="163.2" y="93.6">OTG-</text>
<text x="31.6" y="101.8">A2</text>
<text x="108.8" y="98">OTG_D+1</text>
<text x="123.5" y="96.7">50</text>
<text x="135.3" y="96.4">R51</text>
<text x="151.8" y="96.4">22</text>
<text x="163.2" y="96.3">OTG+</text>
<text x="31.6" y="104.6">A3</text>
<text x="45.6" y="102.2">61</text>
<text x="45.6" y="105">62</text>
<text x="51.6" y="103.5">A0</text>
<text x="51.6" y="106.3">A1</text>
<text x="123.5" y="107.7">39</text>
<text x="129.9" y="107.4">R50</text>
<text x="143" y="107.7">11K</text>
<text x="159.3" y="107.7">2</text>
<text x="29.5" y="111.2">~AWE</text>
<text x="30" y="113.9">~ARE</text>
<text x="45.6" y="110.4">22</text>
<text x="45.6" y="113.2">20</text>
<text x="51.6" y="111.7">nWR</text>
<text x="106.1" y="111.7">nOTGMODE</text>
<text x="115.6" y="109">nGL</text>
<text x="123.5" y="110.4">45</text>
<text x="123.5" y="113.2">48</text>
<text x="138.1" y="110.1">R45</text>
<text x="138.1" y="112.8">R46</text>
<text x="146.3" y="113.6">D6</text>
<text x="154.5" y="110.1">10K</text>
<text x="154.5" y="112.8">10K</text>
<text x="162.7" y="108.5">3.3</text>
<text x="28.6" y="116.7">~AMS3</text>
<text x="45.6" y="115.9">21</text>
<text x="51.6" y="114.5">nRD</text>
<text x="51.6" y="117.2">nCS</text>
<text x="117.9" y="114.5">ID</text>
<text x="176.4" y="117.8">3.3V</text>
<text x="28.6" y="124.9">PF14</text>
<text x="28.6" y="122.2">PF15</text>
<text x="45.6" y="121.4">30</text>
<text x="45.6" y="124.1">31</text>
<text x="51.6" y="122.7">INT1</text>
<text x="51.6" y="125.4">INT2</text>
<text x="112.4" y="122.7">TEST0</text>
<text x="112.4" y="125.4">TEST1</text>
<text x="123.5" y="121.4">23</text>
<text x="123.5" y="124.1">59</text>
<text x="133.1" y="123.7">GND</text>
<text x="138.1" y="121.1">R49</text>
<text x="154.5" y="121.1">10K</text>
<text x="162.7" y="122.2">3.3</text>
<text x="25.6" y="132">R57</text>
<text x="39.3" y="132">10K</text>
<text x="110.2" y="130.9">CLKOUT</text>
<text x="112.4" y="128.2">TEST2</text>
<text x="123.5" y="129.6">38</text>
<text x="123.5" y="126.9">60</text>
<text x="130.4" y="132">MCLK</text>
<text x="133.1" y="126.5">GND</text>
<text x="151.8" y="132">R62</text>
<text x="157.3" y="132">33</text>
<text x="168.2" y="126.5">12MHz</text>
<text x="179.2" y="127.8" transform="rotate(-90 179.2 127.8)">4</text>
<text x="184.1" y="126.5">Y3</text>
<text x="14.6" y="133.1">3.3</text>
<text x="25.6" y="134.8">R56</text>
<text x="39.3" y="134.8">10K</text>
<text x="45.6" y="132.4">28</text>
<text x="45.6" y="135.1">29</text>
<text x="45.6" y="137.8">24</text>
<text x="51.6" y="133.7">nDACK1</text>
<text x="51.6" y="136.4">nDACK2</text>
<text x="117.3" y="133.7">X1</text>
<text x="117.3" y="136.4">X2</text>
<text x="123.5" y="132.4">43</text>
<text x="123.5" y="135.1">44</text>
<text x="167.7" y="132.4">3</text>
<text x="172.4" y="133.7">OUT</text>
<text x="180.4" y="136.3" transform="rotate(-90 180.4 136.3)">VCC</text>
<text x="182.7" y="133.7">EN</text>
<text x="183.1" y="136.6" transform="rotate(-90 183.1 136.6)">GND</text>
<text x="189.4" y="132.4">1</text>
<text x="45.6" y="140.6">25</text>
<text x="51.6" y="139.1">DREQ1</text>
<text x="51.6" y="141.9">DREQ2</text>
<text x="123.5" y="143.3">33</text>
<text x="140.8" y="143">R47</text>
<text x="151.8" y="143">100K</text>
<text x="181.9" y="141.2" transform="rotate(-90 181.9 141.2)">2</text>
<text x="45.6" y="146.1">32</text>
<text x="51.6" y="147.4">nRESET</text>
<text x="99.3" y="144.6">H_SUS/nWAKEUP</text>
<text x="99.3" y="147.4">D_SUS/nWAKEUP</text>
<text x="123.5" y="146.1">34</text>
<text x="140.8" y="145.7">R48</text>
<text x="151.8" y="145.7">100K</text>
<text x="162.7" y="146.8">3.3</text>
<text x="70.7" y="155.8" transform="rotate(-90 70.7 155.8)">DGND0</text>
<text x="73.4" y="155.8" transform="rotate(-90 73.4 155.8)">DGND1</text>
<text x="76.2" y="155.8" transform="rotate(-90 76.2 155.8)">DGND2</text>
<text x="78.9" y="155.8" transform="rotate(-90 78.9 155.8)">DGND3</text>
<text x="81.6" y="155.8" transform="rotate(-90 81.6 155.8)">DGND4</text>
<text x="84.4" y="155.8" transform="rotate(-90 84.4 155.8)">DGND5</text>
<text x="92.6" y="155.8" transform="rotate(-90 92.6 155.8)">AGND</text>
<text x="135.3" y="153.9">R58</text>
<text x="143.6" y="153.9">R59</text>
<text x="52.5" y="160.5">ISP1362</text>
<text x="69.4" y="160.4" transform="rotate(-90 69.4 160.4)">1</text>
<text x="72.1" y="160.4" transform="rotate(-90 72.1 160.4)">9</text>
<text x="74.9" y="161.8" transform="rotate(-90 74.9 161.8)">19</text>
<text x="77.6" y="161.8" transform="rotate(-90 77.6 161.8)">27</text>
<text x="80.3" y="161.8" transform="rotate(-90 80.3 161.8)">37</text>
<text x="83.1" y="161.8" transform="rotate(-90 83.1 161.8)">57</text>
<text x="91.4" y="161.8" transform="rotate(-90 91.4 161.8)">51</text>
<text x="135.3" y="156.7">100K</text>
<text x="143.6" y="156.7">100K</text>
<text x="83.2" y="170.4">L1</text>
<text x="83.2" y="175.9">2.2uH</text>
<text x="39.3" y="184.1">3.3</text>
<text x="17.4" y="189.7">C65</text>
<text x="28.4" y="189.7">C66</text>
<text x="39.3" y="189.7">C67</text>
<text x="50.3" y="189.7">C68</text>
<text x="61.3" y="189.7">C69</text>
<text x="72.2" y="189.7">C70</text>
<text x="17.4" y="192.4">.1u</text>
<text x="28.4" y="192.4">.1u</text>
<text x="39.3" y="192.4">.1u</text>
<text x="50.3" y="192.4">.1u</text>
<text x="61.3" y="192.4">.1u</text>
<text x="72.2" y="192.4">.1u</text>
</g>
<g font-size="2">
<text x="35.1" y="11.1">5</text>
<text x="87.2" y="11.1">4</text>
<text x="139.4" y="11.1">3</text>
<text x="191.4" y="11.1">2</text>
<text x="243.6" y="11.1">1</text>
<text x="7.1" y="37.5">D</text>
<text x="270.4" y="37.5">D</text>
<text x="7.1" y="85.5">C</text>
<text x="270.4" y="85.5">C</text>
<text x="7.1" y="133.5">B</text>
<text x="270.4" y="133.5">B</text>
<text x="7.1" y="181.5">A</text>
<text x="270.4" y="181.5">A</text>
<text x="35.1" y="205.8">5</text>
<text x="87.2" y="205.8">4</text>
<text x="139.4" y="205.8">3</text>
<text x="191.4" y="205.8">2</text>
<text x="243.6" y="205.8">1</text>
</g>
</svg>
